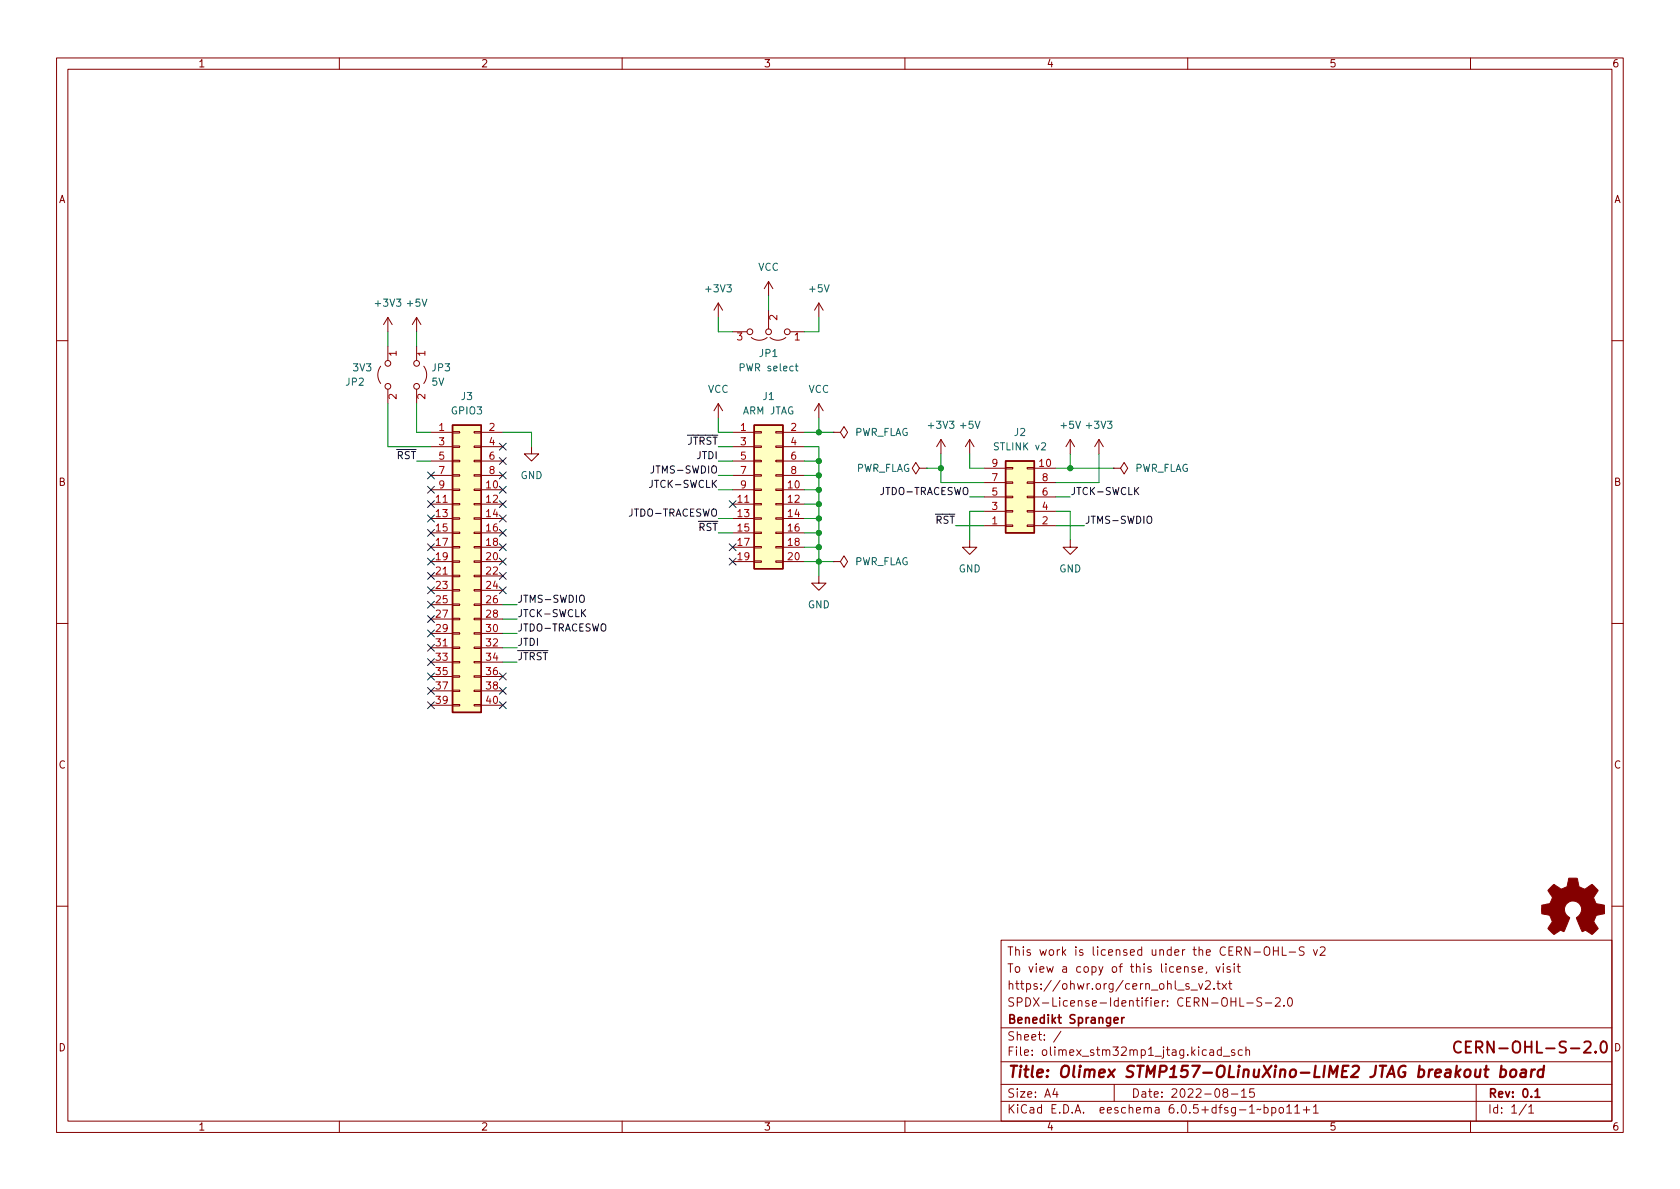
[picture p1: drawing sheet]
<svg xmlns="http://www.w3.org/2000/svg" width="297mm" height="210mm" viewBox="0 0 297 210" stroke-linecap="round" stroke-linejoin="round" font-family="sans-serif">
<g fill="none" stroke="#840000" stroke-width=".18">
<path d="M10 10.2h277v190.1h-277zM12 12.2h273v186.1h-273zM60 10.2v2M110 10.2v2M160 10.2v2M210 10.2v2M260 10.2v2M68.6 56.1l-.8 1.3M68.6 56.1v2.6M68.6 56.1l.7 1.3M73.7 56.1l-.8 1.3M73.7 56.1v2.6"/>
<path d="M73.7 56.1l.7 1.3M127 53.6v2.5M127 53.6l-.8 1.3M127 53.6l.8 1.3M129.5 58.7h2.6M132.8 59.7a2.26 2.26 0 0 0 2.8 0M135.9 49.8v2.5M135.9 54.9v3.3M135.9 49.8l-.8 1.2M135.9 49.8l.8 1.2M136.1 59.7a2.26 2.26 0 0 0 2.8 0M139.7 58.7h2.5"/>
<path d="M144.8 53.6l-.8 1.3M144.8 53.6v2.5M144.8 53.6l.7 1.3M10 60.2h2M67.3 64.8a2.54 2.54 0 0 0 0 3M68.6 61.2v2.5M68.6 68.8v2.6M73.7 61.2v2.5M73.7 68.8v2.6M74.9 64.8a2.54 2.54 0 0 1 0 3M76.2 76.4h3.8M76.2 79h3.8"/>
<path d="M80 78.9h1.3v.2h-1.3zM80 76.3h1.3v.3h-1.3zM83.8 78.9h1.3v.2h-1.3zM83.8 76.3h1.3v.3h-1.3zM85.1 76.4h3.8M85.1 79h3.8M94 79v1.3h1.2l-1.2 1.2-1.3-1.2h1.3M127 71.4l-.8 1.2M127 71.4v2.5M127 71.4l.8 1.2M129.5 76.4h3.8M129.5 79h3.8"/>
<path d="M133.3 78.9h1.3v.2h-1.3zM133.3 76.3h1.3v.3h-1.3zM137.2 78.9h1.2v.2h-1.2zM137.2 76.3h1.2v.3h-1.2zM138.4 76.4h3.8M138.4 79h3.8M144.8 71.4v2.5M144.8 71.4l-.8 1.2M144.8 71.4l.7 1.2M147.3 76.4h1.3l.6-1 .7 1-.7 1.1-.6-1.1M147.3 76.4h.1M166.4 77.7l-.8 1.3"/>
<path d="M166.4 77.7v2.6M166.4 77.7l.7 1.3M171.4 77.7l-.7 1.3M171.4 77.7v2.6M171.4 77.7l.8 1.3M189.2 77.7l.8 1.3M189.2 77.7v2.6M189.2 77.7l-.7 1.3M194.3 77.7l.8 1.3M194.3 77.7v2.6M194.3 77.7l-.8 1.3M285 60.2h2"/>
<path d="M76.2 86.6h3.8M76.2 89.1h3.8M76.2 91.7h3.8M76.2 94.2h3.8M76.2 96.8h3.8M76.2 99.3h3.8M76.2 81.5h3.8M76.2 84.1h3.8M80 99.2h1.3v.2h-1.3zM80 96.6h1.3v.3h-1.3zM80 94.1h1.3v.3h-1.3zM80 91.6h1.3v.2h-1.3z"/>
<path d="M80 89h1.3v.3h-1.3zM80 86.5h1.3v.2h-1.3zM80 83.9h1.3v.3h-1.3zM80 81.4h1.3v.3h-1.3zM83.8 99.2h1.3v.2h-1.3zM83.8 96.6h1.3v.3h-1.3zM83.8 94.1h1.3v.3h-1.3zM83.8 91.6h1.3v.2h-1.3zM83.8 89h1.3v.3h-1.3zM83.8 86.5h1.3v.2h-1.3zM83.8 83.9h1.3v.3h-1.3zM83.8 81.4h1.3v.3h-1.3z"/>
<path d="M85.1 86.6h3.8M85.1 89.1h3.8M85.1 91.7h3.8M85.1 94.2h3.8M85.1 96.8h3.8M85.1 99.3h3.8M85.1 81.5h3.8M85.1 84.1h3.8M129.5 86.6h3.8M129.5 89.1h3.8M129.5 91.7h3.8M129.5 94.2h3.8"/>
<path d="M129.5 96.8h3.8M129.5 99.3h3.8M129.5 81.5h3.8M129.5 84.1h3.8M133.3 99.2h1.3v.2h-1.3zM133.3 96.6h1.3v.3h-1.3zM133.3 94.1h1.3v.3h-1.3zM133.3 91.6h1.3v.2h-1.3zM133.3 89h1.3v.3h-1.3zM133.3 86.5h1.3v.2h-1.3zM133.3 83.9h1.3v.3h-1.3zM133.3 81.4h1.3v.3h-1.3z"/>
<path d="M137.2 99.2h1.2v.2h-1.2zM137.2 96.6h1.2v.3h-1.2zM137.2 94.1h1.2v.3h-1.2zM137.2 91.6h1.2v.2h-1.2zM137.2 89h1.2v.3h-1.2zM137.2 86.5h1.2v.2h-1.2zM137.2 83.9h1.2v.3h-1.2zM137.2 81.4h1.2v.3h-1.2zM138.4 86.6h3.8M138.4 89.1h3.8M138.4 91.7h3.8M138.4 94.2h3.8"/>
<path d="M138.4 96.8h3.8M138.4 99.3h3.8M138.4 81.5h3.8M138.4 84.1h3.8M147.3 99.3h1.3l.6-1 .7 1-.7 1-.6-1M147.3 99.3h.1M162.6 82.8l-.7-1-.6 1 .6 1 .7-1h1.2M163.8 82.8h.1M171.4 95.5v1.3h1.3l-1.3 1.2-1.2-1.2h1.2M174 93h3.8M174 82.8h3.8M174 90.4h3.8"/>
<path d="M174 87.9h3.8M174 85.3h3.8M177.8 82.7h1.3v.2h-1.3zM177.8 85.2h1.3v.3h-1.3zM177.8 87.8h1.3v.2h-1.3zM177.8 90.3h1.3v.2h-1.3zM177.8 92.8h1.3v.3h-1.3zM181.6 82.7h1.3v.2h-1.3zM181.6 85.2h1.3v.3h-1.3zM181.6 87.8h1.3v.2h-1.3zM181.6 90.3h1.3v.2h-1.3zM181.6 92.8h1.3v.3h-1.3z"/>
<path d="M182.9 93h3.8M182.9 82.8h3.8M182.9 90.4h3.8M182.9 87.9h3.8M182.9 85.3h3.8M189.2 95.5v1.3h1.3l-1.3 1.2-1.2-1.2h1.2M196.8 82.8h1.3l.7-1 .6 1-.6 1-.7-1M196.8 82.8h.1M10 110.2h2M76.2 101.8h3.8M76.2 104.4h3.8M76.2 106.9h3.8"/>
<path d="M76.2 109.5h3.8M76.2 112h3.8M76.2 114.5h3.8M76.2 117.1h3.8M76.2 119.6h3.8M80 119.5h1.3v.3h-1.3zM80 117h1.3v.2h-1.3zM80 114.4h1.3v.3h-1.3zM80 111.9h1.3v.2h-1.3zM80 109.3h1.3v.3h-1.3zM80 106.8h1.3v.3h-1.3zM80 104.3h1.3v.2h-1.3z"/>
<path d="M80 101.7h1.3v.3h-1.3zM83.8 119.5h1.3v.3h-1.3zM83.8 117h1.3v.2h-1.3zM83.8 114.4h1.3v.3h-1.3zM83.8 111.9h1.3v.2h-1.3zM83.8 109.3h1.3v.3h-1.3zM83.8 106.8h1.3v.3h-1.3zM83.8 104.3h1.3v.2h-1.3zM83.8 101.7h1.3v.3h-1.3zM85.1 101.8h3.8M85.1 104.4h3.8M85.1 106.9h3.8"/>
<path d="M85.1 109.5h3.8M85.1 112h3.8M85.1 114.5h3.8M85.1 117.1h3.8M85.1 119.6h3.8M144.8 101.8v1.3h1.2l-1.2 1.3-1.3-1.3h1.3M285 110.2h2M76.2 122.2h3.8M76.2 124.7h3.8M80 124.6h1.3v.2h-1.3zM80 122h1.3v.3h-1.3zM83.8 124.6h1.3v.2h-1.3z"/>
<path d="M83.8 122h1.3v.3h-1.3zM85.1 122.2h3.8M85.1 124.7h3.8M10 160.2h2M177 166.3h108v32h-108zM210.2 174l-.3-.1-.3 .2 .1 .3 .5 .1v.4h-.6M210.6 175.1h1.1M211.3 171l-.4-.1-.2 .2 .1 .3 .5 .1v.4h-.6M211.9 173.9l.4 1 .3-1M211.9 171.4l.7-.1v-.3l-.5-.1-.2 .2 .1 .8h.6M213.1 173.6l.6-.2 .2 .2 .1 .3-.9 1h.9M213.4 171.9l-.2 .2"/>
<path d="M214.6 174.8v.1M215 170.9l.4 1 .3-1M215.1 173.9h.6M215.4 173.4v1.3l.3 .2M216.1 173.9l.8 1M216.3 170.4v.2M216.3 170.9v1M216.9 173.9l-.8 1M217.2 173.9h.6M217.4 173.4v1.3l.4 .2M217.5 171l-.4-.1-.2 .2 .1 .3 .5 .1v.4h-.6M218.2 170.4v.2"/>
<path d="M218.2 170.9v1M218.7 170.9h.6M218.9 170.4v1.3l.4 .2M219.2 176.4v1.5h.7M220.4 177.4h1.2M223.1 176.5l-.6-.1-.2 .2v.4l.6 .3 .2 .3-.3 .3h-.6M223.6 167.6a.5 .5 0 0 1 .6-.2 .5 .5 0 0 1 .3 .5v.5a.5 .5 0 0 1-.5 .6 .5 .5 0 0 1-.5-.6zM223.7 177.4h1.2M225.1 167.4v1.5M225.1 168.1h.9M225.5 176.6l.6-.2 .2 .2 .1 .3-1 1h1M226 167.4v1.5"/>
<path d="M226.7 167.4v1.5h.7M227 177.8v.1M227.8 176.6l.2-.2a.81 .81 0 0 1 .6 .7 .81 .81 0 0 1-.3 .8h-.2a.81 .81 0 0 1-.3-1.3zM227.9 168.4h1.2M230.6 167.5l-.6-.1-.2 .2v.4l.6 .3 .2 .3-.3 .3h-.6M232.2 167.9l.4 1 .3-1M233.4 167.6l.6-.2 .2 .2 .1 .3-.9 1h.9M285 160.2h2M60 198.3v2M110 198.3v2M160 198.3v2M177 194.8h108"/>
<path d="M177 191.8h108M177 187.8h108M177 181.8h108M186.5 192.5l-.4 1h1M186.9 193v1M187.6 182.4l-1.3 1.9M197 191.8v3M210 198.3v2M213.9 185.7h.6l.1 .9M214.6 186l-.5 .1a.29 .29 0 0 0-.2 .2 .29 .29 0 0 0 .2 .3h.5M215.9 185.7l-.4-.1-.3 .3v.4l.2 .3h.5M215.9 185.1v1.5"/>
<path d="M216.3 186.8h1.1M216.5 193.2l-.3-.3 .1-.2 .2-.2 .4 .1 .2 .2-.1 .2-.6 .2-.2 .3 .1 .4 .2 .1h.4l.2-.3-.1-.4-.2-.1M217.7 193.5h1.2M218.3 185.7l-.4-.1-.2 .2 .1 .3 .5 .1v.4h-.6M219.5 193l.4-.5v1.5M219.5 194h.9M219.6 185.7l-.4-.1-.3 .3v.4l.2 .3h.5M220.3 185.8l.2-.2 .4 .1v.9M220.3 185.1v1.5M221.7 192.5h-.7l-.1 .7 .2-.1 .5 .1 .2 .2-.1 .5-.2 .1-.6-.1M223.5 195.9l.4-.1 .3 .3v.4l-.1 .3h-.6M223.5 195.3v1.5"/>
<path d="M224.9 195.9l.4-.1 .3 .3v.4l-.2 .3h-.5M224.9 195.8v1.5M226.3 195.9l.3-.1 .3 .3v.4l-.3 .3h-.3l-.2-.3v-.4zM227.5 195.8l.4-.5v1.5M227.5 196.8h.9M228.9 195.8l.5-.5v1.5M228.9 196.8h.9M230.4 196.3h1.2M231 195.7v1.1M232.2 195.8l.4-.5v1.5M232.2 196.8h.9M260 198.3v2"/>
<path d="M261 191.8v6.5M269.9 195.3l-1.3 1.9M270.3 195.8l.4-.5v1.5M270.3 196.8h.9"/>
<circle cx="132.6" cy="58.7" r=".51"/>
<circle cx="135.9" cy="58.7" r=".51"/>
<circle cx="139.2" cy="58.7" r=".51"/>
<circle cx="68.6" cy="68.3" r=".51"/>
<circle cx="68.6" cy="64.3" r=".51"/>
<circle cx="73.7" cy="64.3" r=".51"/>
<circle cx="73.7" cy="68.3" r=".51"/>
</g>
<path d="M198.3 179.9v1M198.8 179.9l-.3 .1-.2 .2M197 180.4l.7-.1-.1-.3-.4-.1-.2 .2 .1 .8h.5M271.4 193l.4-.5v1.5M271.4 194h.9" fill="none" stroke="#840000" stroke-width=".3"/>
<path d="M262.4 189.1h.8M262.8 188.5l-.2 1.7 .1 .2 .3 .1M265.4 189.2l.2-.1 .5 .1 .2 .3-.1 .6a.66 .66 0 0 1-1 .3M265.5 188.5l-.3 2M267.2 189.3a.52 .52 0 0 1 .5-.2 .52 .52 0 0 1 .4 .4l-.1 .6a.55 .55 0 0 1-.5 .4 .55 .55 0 0 1-.5-.4zM269 189.2l.2-.1 .6 .1-.1 1.3M269.8 189.6l-.7 .1a.4 .4 0 0 0-.3 .3 .4 .4 0 0 0 .2 .5l.7-.1M270.8 189.1l-.1 1.4M271.4 189.1l-.4 .1-.2 .3M272.9 189.2a.66 .66 0 0 0-1 .3l-.1 .6 .2 .3 .2 .1 .6-.1M273 188.5l-.2 2" fill="none" stroke="#840000" stroke-width=".4"/>
<path d="M277.7 185.4h1.6M280.1 184.3l.3-.1h.5a.54 .54 0 0 1 .3 .8l-1.2 1.2h1.3M282.1 186l.1 .1-.1 .1-.1-.1 .1-.1v.2M283.3 184.2a.47 .47 0 0 1 .7 .3 1.03 1.03 0 0 1-.5 1.7 1.33 1.33 0 0 1-.2-2z" fill="none" stroke="#840000" stroke-width=".33"/>
<path d="M140.6 64.7h.5M140.8 64.3v1.1l.3 .2" fill="none" stroke="#006464" stroke-width=".18"/>
<g fill="#ffffc2" stroke="#ffffc2" stroke-width=".18">
<path d="M80 75.2h5.1v50.8h-5.1z"/>
<path d="M133.3 75.2h5.1v25.4h-5.1z"/>
<path d="M177.8 81.5h5.1v12.7h-5.1z"/>
</g>
<path d="M80 75.2h5.1v50.8h-5.1zM133.3 75.2h5.1v25.4h-5.1zM177.8 81.5h5.1v12.7h-5.1z" fill="none" stroke="#840000" stroke-width=".25"/>
<path d="M274.2 156.9l.6-.5 .8 .6a.62 .62 0 0 0 1.1 0l.2-.1a1.62 1.62 0 0 0 .4-1.4l.1-.2h1.5l.1 .8a.74 .74 0 0 0 .7 .9l.5 .2 1.3-.8 1 1-.4 .7a.75 .75 0 0 0-.1 1.2l.2 .5 1.5 .3v1.5l-1.4 .2-.1 .2a1.23 1.23 0 0 0-.3 1.2l.7 1-.1 .1-1 .9-.8-.5a.54 .54 0 0 0-.9 0l-1.1-2.3a2.33 2.33 0 0 0 .9-2 1.54 1.54 0 0 0-2.5-.7 1.54 1.54 0 0 0 .4 2.6l-1 2.4a.69 .69 0 0 0-1.1 .2l-.6 .3-1.1-1 .8-1.2-.3-.5a.71 .71 0 0 0-.9-.8l-.7-.2v-1.4l.4-.1a1.11 1.11 0 0 0 1.3-.7 .72 .72 0 0 0-.2-1.2l-.4-.7z" fill="#840000" stroke="#840000" stroke-width=".18"/>
<path d="M115.6 82.4v.9a.41 .41 0 0 1-.5 .4M200.8 86.7l.5 .8M201.3 86.2l-.7 .7M202.9 91.5l.2-.2a.43 .43 0 0 1 .5 .4v.4a.42 .42 0 0 1-.4 .5 .42 .42 0 0 1-.4-.5zM102.6 105.3l.2-.1a.43 .43 0 0 1 .5 .5v.4a.42 .42 0 0 1-.4 .4 .42 .42 0 0 1-.4-.4v-.4zM103 108.3l.6 .8M103.6 107.8l-.8 .7" fill="none" stroke="#0f0f0f" stroke-width=".18"/>
<g fill="none" stroke="#009600" stroke-width=".18">
<path d="M68.6 58.7v2.5M73.7 58.7v2.5M127 56.1v2.6h2.5M135.9 52.3v2.6M144.8 56.1v2.6h-2.6M68.6 71.4v7.6h7.6M73.7 71.4v5h2.5M88.9 76.4h5.1v2.6M127 73.9v2.5h2.5M127 79h2.5M142.2 79h2.6v22.8M142.2 76.4h5.1"/>
<path d="M144.8 73.9v2.5M73.7 81.5h2.5M127 91.7h2.5M127 94.2h2.5M127 81.5h2.5M127 86.6h2.5M127 84.1h2.5M142.2 91.7h2.6M142.2 94.2h2.6M142.2 96.8h2.6M142.2 81.5h2.6M142.2 86.6h2.6"/>
<path d="M142.2 99.3h5.1M142.2 84.1h2.6M142.2 89.1h2.6M163.8 82.8h2.6M166.4 80.3v5h7.6M168.9 93h5.1M171.4 80.3v2.5h2.6M171.4 87.9h2.6M174 90.4h-2.6v5.1M186.7 90.4h2.5v5.1M186.7 82.8h10.1M186.7 87.9h2.5"/>
<path d="M186.7 93h5.1M189.2 80.3v2.5M194.3 80.3v5h-7.6M88.9 117.1h2.5M88.9 114.5h2.5M88.9 112h2.5M88.9 109.5h2.5M88.9 106.9h2.5"/>
</g>
<g fill="none" stroke="#000084" stroke-width=".18">
<path d="M88.3 78.4l1.2 1.2M89.5 78.4l-1.2 1.2M75.6 86l1.2 1.2M75.6 88.5l1.2 1.3M75.6 91.1l1.2 1.2M75.6 93.6l1.2 1.2M75.6 96.2l1.2 1.2M75.6 83.5l1.2 1.2M75.6 98.7l1.2 1.2M76.8 98.7l-1.2 1.2M76.8 86l-1.2 1.2M76.8 88.5l-1.2 1.3"/>
<path d="M76.8 91.1l-1.2 1.2M76.8 93.6l-1.2 1.2M76.8 96.2l-1.2 1.2M76.8 83.5l-1.2 1.2M88.3 88.5l1.2 1.3M88.3 86l1.2 1.2M88.3 96.2l1.2 1.2M88.3 80.9l1.2 1.2M88.3 98.7l1.2 1.2M88.3 91.1l1.2 1.2M88.3 83.5l1.2 1.2M88.3 93.6l1.2 1.2"/>
<path d="M89.5 88.5l-1.2 1.3M89.5 86l-1.2 1.2M89.5 80.9l-1.2 1.2M89.5 83.5l-1.2 1.2M89.5 96.2l-1.2 1.2M89.5 91.1l-1.2 1.2M89.5 98.7l-1.2 1.2M89.5 93.6l-1.2 1.2M128.9 88.5l1.2 1.3M128.9 98.7l1.2 1.2M128.9 96.2l1.2 1.2M130.1 88.5l-1.2 1.3"/>
<path d="M130.1 98.7l-1.2 1.2M130.1 96.2l-1.2 1.2M75.6 103.8l1.2 1.2M75.6 106.3l1.2 1.2M75.6 119l1.2 1.2M75.6 101.2l1.2 1.3M75.6 108.9l1.2 1.2M75.6 111.4l1.2 1.2M75.6 113.9l1.2 1.3M75.6 116.5l1.2 1.2M76.8 101.2l-1.2 1.3M76.8 108.9l-1.2 1.2"/>
<path d="M76.8 103.8l-1.2 1.2M76.8 111.4l-1.2 1.2M76.8 119l-1.2 1.2M76.8 106.3l-1.2 1.2M76.8 113.9l-1.2 1.3M76.8 116.5l-1.2 1.2M88.3 101.2l1.2 1.3M88.3 103.8l1.2 1.2M88.3 119l1.2 1.2M89.5 119l-1.2 1.2M89.5 101.2l-1.2 1.3M89.5 103.8l-1.2 1.2"/>
<path d="M75.6 124.1l1.2 1.2M75.6 121.6l1.2 1.2M76.8 124.1l-1.2 1.2M76.8 121.6l-1.2 1.2M88.3 124.1l1.2 1.2M88.3 121.6l1.2 1.2M89.5 124.1l-1.2 1.2M89.5 121.6l-1.2 1.2"/>
</g>
<g fill="#009600" stroke="#009600" stroke-width=".18">
<circle cx="144.8" cy="96.8" r=".46"/>
<circle cx="144.8" cy="99.3" r=".46"/>
<circle cx="144.8" cy="84.1" r=".46"/>
<circle cx="144.8" cy="89.1" r=".46"/>
<circle cx="144.8" cy="91.7" r=".46"/>
<circle cx="144.8" cy="76.4" r=".46"/>
<circle cx="144.8" cy="81.5" r=".46"/>
<circle cx="144.8" cy="86.6" r=".46"/>
<circle cx="144.8" cy="94.2" r=".46"/>
<circle cx="166.4" cy="82.8" r=".46"/>
<circle cx="189.2" cy="82.8" r=".46"/>
</g>
<g font-size="2.8" fill="#840000">
<text x="178" y="190.6">Title: Olimex STMP157-OLinuXino-LIME2 JTAG breakout board</text>
<text x="255.8" y="186.2">CERN-OHL-S-2.0</text>
</g>
<g font-size="2.1" fill="#840000">
<text x="178" y="172">To view a copy of this license, visit</text>
<text x="178" y="169">This work is licensed under the CERN-OHL-S v2</text>
<text x="178" y="178">SPDX-License-Identifier: CERN-OHL-S-2.0</text>
<text x="178" y="175">https://ohwr.org/cern_ohl_s_v2.txt</text>
<text x="178" y="184">Sheet: /</text>
<text x="178" y="181">Benedikt Spranger</text>
<text x="178" y="186.7">File: olimex_stm32mp1_jtag.kicad_sch</text>
<text x="178" y="196.9">KiCad E.D.A. eeschema 6.0.5+dfsg-1~bpo11+1</text>
<text x="178" y="194.1">Size: A4</text>
<text x="200" y="194.1">Date: 2022-08-15</text>
<text x="263" y="194.1">Rev: 0.1</text>
<text x="263" y="196.9">Id: 1/1</text>
</g>
<g font-size="1.8" fill="#840000">
<text x="35" y="11.9">1</text>
<text x="85" y="11.9">2</text>
<text x="135" y="11.9">3</text>
<text x="185" y="11.9">4</text>
<text x="235" y="11.9">5</text>
<text x="285" y="11.9">6</text>
<text x="10.3" y="35.9">A</text>
<text x="285.3" y="35.9">A</text>
<text x="10.3" y="85.9">B</text>
<text x="285.3" y="85.9">B</text>
<text x="10.3" y="135.9">C</text>
<text x="285.3" y="135.9">C</text>
<text x="10.3" y="185.9">D</text>
<text x="285.3" y="185.9">D</text>
<text x="35" y="199.9">1</text>
<text x="85" y="199.9">2</text>
<text x="135" y="199.9">3</text>
<text x="185" y="199.9">4</text>
<text x="235" y="199.9">5</text>
<text x="285" y="199.9">6</text>
</g>
<g font-size="1.8" fill="#006464">
<text x="134" y="47.9">VCC</text>
<text x="124.9" y="51.7">+3V3</text>
<text x="143.2" y="51.7">+5V</text>
<text x="66.5" y="54.2">+3V3</text>
<text x="72.1" y="54.2">+5V</text>
<text x="62.5" y="65.7">3V3</text>
<text x="76.4" y="65.7">JP3</text>
<text x="131.1" y="65.7">PWR select</text>
<text x="134.3" y="63.1">JP1</text>
<text x="61.2" y="68.2">JP2</text>
<text x="76.3" y="68.2">5V</text>
<text x="81.6" y="70.7">J3</text>
<text x="125.1" y="69.5">VCC</text>
<text x="134.9" y="70.7">J1</text>
<text x="142.9" y="69.5">VCC</text>
<text x="79.8" y="73.3">GPIO3</text>
<text x="131.3" y="73.3">ARM JTAG</text>
<text x="151" y="77.1">PWR_FLAG</text>
<text x="164.3" y="75.8">+3V3</text>
<text x="169.9" y="75.8">+5V</text>
<text x="179.4" y="77.1">J2</text>
<text x="187.6" y="75.8">+5V</text>
<text x="192.2" y="75.8">+3V3</text>
<text x="151.2" y="83.4">PWR_FLAG</text>
<text x="175.9" y="79.6">STLINK v2</text>
<text x="200.5" y="83.4">PWR_FLAG</text>
<text x="92" y="84.7">GND</text>
<text x="151" y="99.9">PWR_FLAG</text>
<text x="169.5" y="101.2">GND</text>
<text x="187.3" y="101.2">GND</text>
<text x="142.8" y="107.6">GND</text>
</g>
<g font-size="1.8" fill="#a90000">
<text x="137.4" y="56.6" transform="rotate(-90 137.4 56.6)">2</text>
<text x="70.1" y="63" transform="rotate(-90 70.1 63)">1</text>
<text x="75.2" y="63" transform="rotate(-90 75.2 63)">1</text>
<text x="130.3" y="60.2">3</text>
<text x="140.5" y="60.2">1</text>
<text x="70.1" y="70.6" transform="rotate(-90 70.1 70.6)">2</text>
<text x="75.2" y="70.6" transform="rotate(-90 75.2 70.6)">2</text>
<text x="77.6" y="76.2">1</text>
<text x="86.5" y="76.2">2</text>
<text x="131" y="76.2">1</text>
<text x="139.8" y="76.2">2</text>
<text x="77.6" y="78.7">3</text>
<text x="77.6" y="81.3">5</text>
<text x="77.6" y="83.8">7</text>
<text x="86.5" y="78.7">4</text>
<text x="86.5" y="81.3">6</text>
<text x="86.5" y="83.8">8</text>
<text x="131" y="78.7">3</text>
<text x="131" y="81.3">5</text>
<text x="131" y="83.8">7</text>
<text x="139.8" y="78.7">4</text>
<text x="139.8" y="81.3">6</text>
<text x="139.8" y="83.8">8</text>
<text x="175.4" y="82.5">9</text>
<text x="183.8" y="82.5">10</text>
<text x="77.1" y="88.9">11</text>
<text x="77.6" y="86.4">9</text>
<text x="86" y="86.4">10</text>
<text x="86" y="88.9">12</text>
<text x="130.5" y="88.9">11</text>
<text x="131" y="86.4">9</text>
<text x="139.4" y="86.4">10</text>
<text x="139.4" y="88.9">12</text>
<text x="175.4" y="87.6">5</text>
<text x="175.4" y="85.1">7</text>
<text x="184.3" y="87.6">6</text>
<text x="184.3" y="85.1">8</text>
<text x="77.1" y="91.4">13</text>
<text x="77.1" y="94">15</text>
<text x="86" y="91.4">14</text>
<text x="86" y="94">16</text>
<text x="130.5" y="91.4">13</text>
<text x="130.5" y="94">15</text>
<text x="139.4" y="91.4">14</text>
<text x="139.4" y="94">16</text>
<text x="175.4" y="92.7">1</text>
<text x="175.4" y="90.2">3</text>
<text x="184.3" y="92.7">2</text>
<text x="184.3" y="90.2">4</text>
<text x="77.1" y="96.5">17</text>
<text x="77.1" y="99.1">19</text>
<text x="77.1" y="101.6">21</text>
<text x="86" y="96.5">18</text>
<text x="86" y="99.1">20</text>
<text x="86" y="101.6">22</text>
<text x="130.5" y="96.5">17</text>
<text x="130.5" y="99.1">19</text>
<text x="139.4" y="96.5">18</text>
<text x="139.4" y="99.1">20</text>
<text x="77.1" y="104.1">23</text>
<text x="77.1" y="106.7">25</text>
<text x="86" y="104.1">24</text>
<text x="86" y="106.7">26</text>
<text x="77.1" y="109.2">27</text>
<text x="77.1" y="111.8">29</text>
<text x="86" y="109.2">28</text>
<text x="86" y="111.8">30</text>
<text x="77.1" y="114.3">31</text>
<text x="77.1" y="116.8">33</text>
<text x="77.1" y="119.4">35</text>
<text x="86" y="114.3">32</text>
<text x="86" y="116.8">34</text>
<text x="86" y="119.4">36</text>
<text x="77.1" y="121.9">37</text>
<text x="77.1" y="124.5">39</text>
<text x="86" y="121.9">38</text>
<text x="86" y="124.5">40</text>
</g>
<g font-size="1.8" fill="#0f0f0f">
<text x="68.7" y="81.2">~{RST}</text>
<text x="115.7" y="83.7">JTMS-SWDIO</text>
<text x="120" y="78.6">~{JTRST}</text>
<text x="123.2" y="81.2">JTDI</text>
<text x="115.3" y="86.3">JTCK-SWCLK</text>
<text x="155.8" y="87.5">JTDO-TRACESWO</text>
<text x="189.2" y="87.5">JTCK-SWCLK</text>
<text x="111.4" y="91.3">JTDO-TRACESWO</text>
<text x="122.1" y="93.9">~{RST}</text>
<text x="164" y="92.6">~{RST}</text>
<text x="191.8" y="92.6">JTMS-SWDIO</text>
<text x="91.4" y="106.6">JTMS-SWDIO</text>
<text x="91.4" y="109.1">JTCK-SWCLK</text>
<text x="91.4" y="111.7">JTDO-TRACESWO</text>
<text x="91.4" y="116.7">~{JTRST}</text>
<text x="91.4" y="114.2">JTDI</text>
</g>
</svg>
